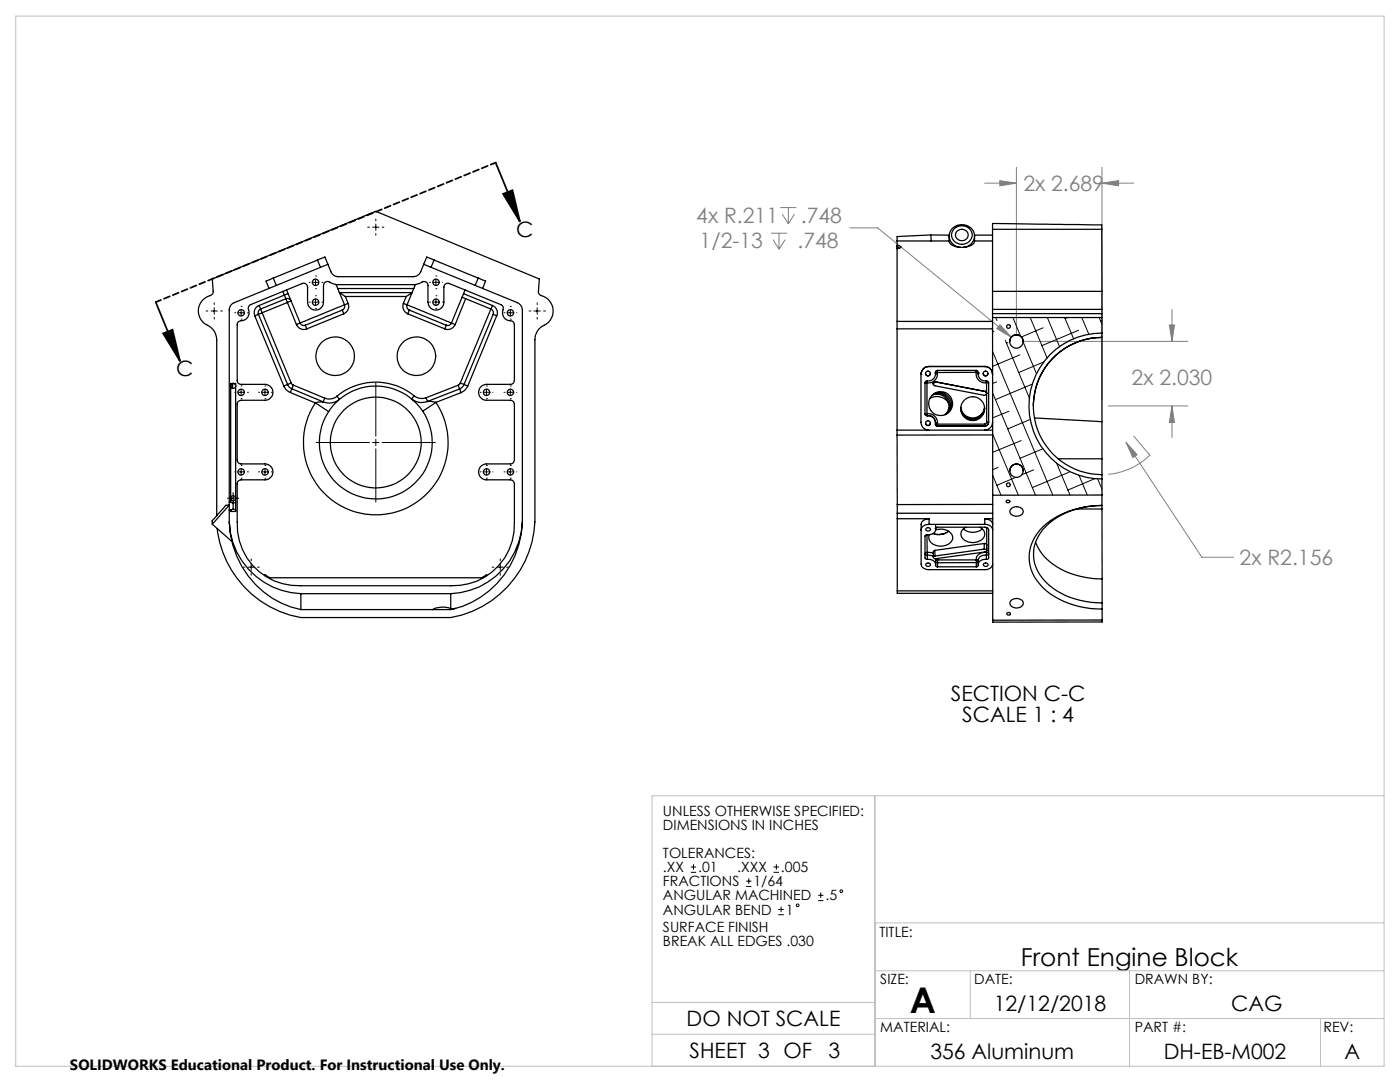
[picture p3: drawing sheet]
<svg xmlns="http://www.w3.org/2000/svg" width="279mm" height="216mm" viewBox="0 0 279 216" stroke-linecap="round" stroke-linejoin="round" font-family="sans-serif">
<g fill="none" stroke="#808080" stroke-width=".2">
<path d="M196.5 36.5h6.3M199.5 36.1l3.3 .4-3.3 .6zM202.8 33.4v33.5M219.9 33.4v46.3M219.9 36.5h6.4M219.9 36.5l3.3-.4v1zM153.9 46.5h3.2M154.3 47.8l1.2 1.9M155.5 46.5v3.2M155.7 41.4h3.2M156.1 42.7l1.2 2M156.7 47.8l-1.2 1.9"/>
<path d="M157.3 41.4v3.3M158.5 42.7l-1.2 2M169.6 45.5h5.6l26.6 21.8M199.6 64.8l2.2 2.5-2.9-1.7zM204.1 68.1h33M233.4 64.8h1l-.5 3.3zM233.9 61.8v6.3M221.2 81h15.9M224.7 88.3l15.2 22.9h6.3M224.7 88.3l2.2 2.4-.8 .6zM226.2 87l3.3 3.8a13.6 13.6 0 0 1-8.3 3.9M233.9 81v6.3"/>
<path d="M233.9 81l.5 3.3h-1z"/>
</g>
<g fill="none" stroke="#000" stroke-width=".2">
<path d="M61.7 56.3h.1M62.3 56.3h1.3M63 59h.1M63 55.1h.1M63 57.6h.1M63 55.7v1.3M63 59.7v1.2M64.2 56.3h.1M73.4 45.3h.3M74.4 45.3h1.2M75 43.7v.4M75 44.7v1.3"/>
<path d="M75 46.6v.4M76.3 45.3h.3M85.7 56.3h.1M86.4 56.3h1.2M87 59h.1M87 55.1h.1M87 57.6h.1M87 55.7v1.3M87 59.7v1.2M88.3 56.3h.1M41.1 62.1h.4M42.1 62.1h1.3"/>
<path d="M42.8 60.4v.4M42.8 61.4v1.3M42.8 63.3v.4M44 62.1h.4M46.8 62.4h.1M46.8 78.3h.1M47.5 78.3h1.3M47.5 62.4h1.3M48.1 61.1h.1M48.1 63.7h.1M48.1 77h.1M48.1 79.6h.1"/>
<path d="M48.1 61.8v1.2M48.1 77.6v1.3M49.4 62.4h.1M49.4 78.3h.1M51.6 78.3h.1M52.2 78.3h1.3M52.9 77h.1M52.9 79.6h.1M52.9 77.6v1.3M54.2 78.3h.1M61.7 60.3h.1M62.3 60.3h1.3"/>
<path d="M63 61.6h.1M64.2 60.3h.1M75 76.4v10.6M85.7 60.3h.1M86.4 60.3h1.2M87 61.6h.1M88.3 60.3h.1M95.8 78.3h.1M96.4 78.3h1.3M97.1 77h.1M97.1 79.6h.1M97.1 77.6v1.3"/>
<path d="M98.4 78.3h.1M100.6 62.4h.1M100.6 78.3h.1M101.2 78.3h1.3M101.2 62.4h1.3M101.8 61.1h.1M101.8 63.7h.1M101.8 77h.1M101.8 79.6h.1M101.8 61.8v1.2M101.8 77.6v1.3M103.1 78.3h.1"/>
<path d="M103.1 62.4h.1M105.6 62.1h.3M106.6 62.1h1.2M107.2 60.4v.4M107.2 61.4v1.3M107.2 63.3v.4M108.5 62.1h.4M45.4 99.4h2.3M46.5 98.3v2.2M46.8 94.2h.1M47.5 94.2h1.3M48.1 92.9h.1"/>
<path d="M48.1 95.4h.1M48.1 93.5v1.3M49.4 94.2h.1M51.6 94.2h.1M52.2 94.2h1.3M52.9 92.9h.1M52.9 95.4h.1M52.9 93.5v1.3M54.2 94.2h.1M63.1 88.3h10.6M74.4 88.3h1.2M75 87.7v1.2"/>
<path d="M75 89.6v10.6M76.3 88.3h10.6M95.8 94.2h.1M96.4 94.2h1.3M97.1 92.9h.1M97.1 95.4h.1M97.1 93.5v1.3M98.4 94.2h.1M100.6 94.2h.1M101.2 94.2h1.3M101.8 92.9h.1M101.8 95.4h.1"/>
<path d="M101.8 93.5v1.3M103.1 94.2h.1M48.5 113.2h.4M49.5 113.2h1.3M50.1 111.5v.4M50.1 112.5v1.3M50.1 114.4v.4M51.4 113.2h.4M98.2 113.2h.4M99.2 113.2h1.3M99.8 111.5v.4M99.8 112.5v1.3"/>
<path d="M99.8 114.4v.4M101.1 113.2h.4M137.9 174.1h1M137.9 173h1M138.4 172.4v1.1M148.9 176.9h1.1M148.9 175.8h1.1M149.4 175.3v1.1M154.4 174.1h1.1M154.4 173h1.1M154.9 172.4v1.1M163.3 179.7h1"/>
<path d="M163.3 178.6h1M163.8 178.1v1.1M155.3 182.5h1.1M155.3 181.5h1.1M155.9 180.9v1.1"/>
<circle cx="167.9" cy="177.8" r=".27"/>
<circle cx="159.2" cy="180.6" r=".27"/>
</g>
<path d="M98.9 32.5l4.9 11.7M100.4 38.7l1.9-.7 1.5 6.2zM31.1 60.3l4.8 11.7M32.6 66.5l1.8-.7 1.5 6.2z" fill="none" stroke="#000" stroke-width=".35"/>
<path d="M98.9 32.4l-67.8 27.9" fill="none" stroke="#000" stroke-width=".35" stroke-dasharray="1.3 .6" stroke-dashoffset=".2"/>
<path d="M3.1 3.2h273.1v209.6h-273.1zM174.6 158.8v54M276.2 158.8h-146.1v54M174.6 193.7h101.6M174.6 184.2h101.6M193.6 193.7v9.5M225.4 193.7v19.1M130.1 200h44.5M130.1 206.4h44.5M174.6 203.2h101.6M263.5 203.2v9.6" fill="none" stroke="#c0c0c0" stroke-width=".2"/>
<path d="M100.4 38.7l1.9-.7 1.5 6.2zM32.6 66.5l1.8-.7 1.5 6.2z" fill="#000"/>
<path d="M233.4 64.8h1l-.5 3.3zM233.9 81l.5 3.3h-1zM199.5 36.1l3.3 .4-3.3 .6zM219.9 36.5l3.3-.4v1zM224.7 88.3l1.4 3 .8-.6zM199.6 64.8l-.7 .8 2.9 1.7z" fill="#808080"/>
<g fill="none" stroke="#000" stroke-width=".25">
<path d="M54.5 55.5l-1.4 .6 .6 1.5M54.5 55.5l.6 1.5M56.4 58.1l.4 .8M56.8 58.9l.2 .7M56.8 58.9l-5.1 2.1M57 59.6a.71 .71 0 0 1 1 .5l-.6 .3M57 59.6l.4 .8M57 59.6l-5 2.1M57.2 57.9l2.7 6.6M57.5 58.6l-.7 .3M63.4 51.9l1.4-.6 .6 1.4M63.4 51.9l.6 1.4"/>
<path d="M63.4 51.9l-8.9 3.6M65.4 52.7l-18.7 7.7a1.54 1.54 0 0 0-.9 1.5v38.3M65.4 52.7l.6 1.5a1.58 1.58 0 0 0 1.5 1h15a1.69 1.69 0 0 0 1.5-1l.6-1.5M67.1 56.8l1.7 4M67.4 57.6h15.2M68.9 59.2l-1.2-.8h14.5l-1.1 .8M68.9 59.2l.6 1.3M68.9 59.2h12.2M81.1 59.2l-.6 1.3M82.9 56.8l-1.7 4M84.6 52.7l18.7 7.7a1.69 1.69 0 0 1 .9 1.5v42.3M86.6 51.9l-1.4-.6-.6 1.4"/>
<path d="M86.6 51.9l-.6 1.4M86.6 51.9l8.8 3.6M92.2 59.3l5.8 2.4M92.5 58.6l5.8 2.4M92.8 57.9l-2.7 6.6M92.9 59.6l-2.1 5.2M95.4 55.5l1.5 .6-.6 1.5M95.4 55.5l-.6 1.5M179 49l.8 .2-.1 .3-.7 .1M179 49.3l.5 .3M179 47.2v.9M179 48.1v16"/>
<path d="M179 48.1h10.4M185.7 46.9l-6.7 .3M185.7 46.9l.1 1.2M185.7 46.9h3.7M189.4 48.1a2.01 2.01 0 0 0 2.2 1.3M189.4 47.1v1M190.4 45.6a2.04 2.04 0 0 1 2.5-.4 2.04 2.04 0 0 1 1 2.2 2.04 2.04 0 0 1-2.5 1.3 2.04 2.04 0 0 1-1.4-2.4zM191 46.1a1.2 1.2 0 0 1 1.9 0 1.2 1.2 0 0 1-.4 1.8 1.19 1.19 0 0 1-1.5-.3 1.19 1.19 0 0 1 0-1.5zM191.6 49.4h.7M191.6 49.4a2.28 2.28 0 0 1-2.2-2.5 2.28 2.28 0 0 1 2.5-2.1 2.28 2.28 0 0 1 2.6 2.1 2.28 2.28 0 0 1-2.2 2.5M194.5 48.1a1.77 1.77 0 0 1-1.8 1.2l-.4 .1M194.5 47.1v1"/>
<path d="M194.5 46.9h3.6M194.5 48.1h3.6M198.1 58.1v3.6M198.1 58.1h21.8M198.1 45.8v12.3M198.1 45.8h21.8M219.9 44.9l-21.8-.3v1.2M219.9 44.9v.9M219.9 45.8v12.3M219.9 58.1v3.6M46.4 76.5v1M49.7 61.1l.3-.3 10.3-4.2a.79 .79 0 0 1 1.1 .7v3a1.59 1.59 0 0 0 1.6 1.6 1.59 1.59 0 0 0 1.6-1.6v-3.3a.9 .9 0 0 1 .6-.8 .9 .9 0 0 1 1 .3l1.1 .3h15.4l.7-.1a2.47 2.47 0 0 1 1.6-.4l.4 .5v3.5a1.59 1.59 0 0 0 1.6 1.6 1.59 1.59 0 0 0 1.6-1.6v-3a.79 .79 0 0 1 1.1-.7l10.2 4.2a.91 .91 0 0 1 .4 1.4 1.67 1.67 0 0 0 1.9 1.9l.3 .2 .2 .5v11.1a.78 .78 0 0 1-.9 .8h-4.7a1.59 1.59 0 0 0-1.6 1.6 1.59 1.59 0 0 0 1.6 1.6h4.7a.85 .85 0 0 1 .9 .8v11.1a.78 .78 0 0 1-.9 .8h-4.7a1.59 1.59 0 0 0-1.6 1.6 1.59 1.59 0 0 0 1.6 1.5h4.7a.85 .85 0 0 1 .9 .9v7.6a12.2 12.2 0 0 1-12.7 12.7h-30a12.2 12.2 0 0 1-12.7-12.7v-7.6a.78 .78 0 0 1 .8-.9h4.8a1.59 1.59 0 0 0 1.6-1.5 1.59 1.59 0 0 0-1.6-1.6h-4.8a.73 .73 0 0 1-.8-.8v-11.1a.78 .78 0 0 1 .8-.8h4.8a1.59 1.59 0 0 0 1.6-1.6 1.59 1.59 0 0 0-1.6-1.6h-4.8a.73 .73 0 0 1-.8-.8v-11.1a.9 .9 0 0 1 1.2-.8 1.73 1.73 0 0 0 1-2.5z"/>
<path d="M50.8 63l5.9 14M51.6 62.7l-.8 .3M51.6 62.7l5.8 14M51.7 61a1.54 1.54 0 0 0-.9 2M51.7 61l.3 .7M52 61.7a.84 .84 0 0 0-.4 1M52 61.7l.3 .7M52.3 62.4l-.7 .3M52.3 62.4l5.8 14M56.7 77a2.39 2.39 0 0 0 1.2 1.3M57.4 60.4l1.8 4.4M57.4 60.4l-5.1 2"/>
<path d="M57.4 76.7l-.7 .3M57.4 76.7l.3 .6 .5 .3M57.9 78.3l5 2.1M58.1 76.4l-.7 .3M58.1 76.4l.4 .4M58.2 77.6l-.3 .7M58.2 77.6l6.3 2.6M58.5 76.8l-.3 .8M58.5 76.8l6.3 2.6M59.2 64.8a1.59 1.59 0 0 0 2 .8M59.9 64.5a.78 .78 0 0 0 1 .4M59.9 64.5l-.7 .3"/>
<path d="M60.9 64.9l.3 .7M64.8 79.4l-.3 .8M67.2 79.1l.6 .6a3.1 3.1 0 0 1-3.3 .5M67.2 79.1a2.41 2.41 0 0 1-2.4 .3M68.3 61.9l-7.4 3M68.3 61.9l.3 .7M68.6 62.6l-7.4 3M68.8 60.8l-8.9 3.7M68.8 60.8a.86 .86 0 0 1-.5 1.1M69.5 60.5l-.7 .3M69.5 60.5a1.62 1.62 0 0 1-.9 2.1M80.5 60.5l.7 .3"/>
<path d="M80.5 60.5a1.6 1.6 0 0 0 .9 2.1M81.2 60.8l8.9 3.7M81.2 60.8a.81 .81 0 0 0 .5 1.1M81.4 62.6l7.4 3M81.7 61.9l7.4 3M81.7 61.9l-.3 .7M82.7 79l-.6 .6a3.1 3.1 0 0 0 3.2 .5M82.7 79a12 12 0 0 0-15.5 .1M82.7 79a2.51 2.51 0 0 0 2.3 .4M85 79.4l.3 .7M89.1 64.9l-.3 .7M90.1 64.5a.78 .78 0 0 1-1 .4"/>
<path d="M90.1 64.5l.7 .3M90.8 64.8a1.59 1.59 0 0 1-2 .8M91.4 76.9l.3 .7M91.4 76.9l-6.4 2.5M91.7 77.6l.3 .8M91.7 77.6l-6.4 2.5M91.9 76.4l-.5 .5M91.9 76.4l.7 .3M92 78.4l-5 1.9M92.6 76.7l.7 .3M92.6 76.7l-.5 .7-.4 .2M93.3 77a2.43 2.43 0 0 1-1.3 1.4"/>
<path d="M98 61.7a.82 .82 0 0 1 .4 1M98 61.7l-6.1 14.7M98.3 61a1.57 1.57 0 0 1 .8 2M98.3 61l-.3 .7M98.4 62.7l.7 .3M98.4 62.7l-5.8 14M99.1 63l-5.8 14M179 64.1v1.5M179 65.6h19.1M179 65.6v20.2M179 64.1h19.1M183.8 74.7v9.5a1.57 1.57 0 0 0 1.6 1.6"/>
<path d="M183.8 74.7h.1M184.6 76.4h.4M184.6 76.4v6.1M184.7 74.5a.48 .48 0 0 0 .5 .5 .48 .48 0 0 0 .5-.5M185 76.4v6.1M185.1 76a.37 .37 0 0 0-.5 .4M185.1 76l-.1 .4M185.4 73.1a1.57 1.57 0 0 0-1.6 1.6M185.4 73.1h.1M185.4 73.1h11.1M185.6 79.5a2.74 2.74 0 0 1 3.7 .9M186.1 78.8a2.36 2.36 0 0 1 2.9 .9 2.36 2.36 0 0 1-.4 3"/>
<path d="M186.2 78.7a2.36 2.36 0 0 1 3 .9 2.36 2.36 0 0 1-.4 3.1M186.2 76.6h.1M186.3 78.6a2.37 2.37 0 0 1 3.2 .8 2.37 2.37 0 0 1-.6 3.2M186.7 74.6h.1M186.7 74.4a1.48 1.48 0 0 1-1.6 1.6M186.7 74.4h.1M186.7 74.3v.3M186.7 76.2h-.3l-.2 .4M186.7 76.2a.4 .4 0 0 0-.5 .3 .4 .4 0 0 0 .3 .5l9.9 1.9a.39 .39 0 0 0 .5-.3 .39 .39 0 0 0-.3-.5M186.7 76.2h.1M186.7 76.2l9.9 1.9M187.1 73.9a.37 .37 0 0 0-.4 .5"/>
<path d="M187.1 74.3a1.86 1.86 0 0 1-2.1 2.1M187.1 74.3l-.4 .1M187.1 73.9v.4M187.1 73.9h7.7M194.8 73.9a.37 .37 0 0 1 .4 .5M194.8 74.3a1.82 1.82 0 0 0 2.1 2.1M194.8 74.3l.4 .1M194.8 73.9v.4M194.8 74.3h-7.7M195.2 74.6h.1M195.2 74.4a1.44 1.44 0 0 0 1.7 1.6M195.2 74.4h.1"/>
<path d="M195.2 74.4v.2M195.2 74.3v.1M196.2 74.5a.48 .48 0 0 0 .5 .5 .48 .48 0 0 0 .5-.5M196.5 73.1a1.57 1.57 0 0 1 1.6 1.6M196.5 73.1h.1M196.6 78.1l.2 .1 .1 .3M196.6 78.1h.1M196.9 76l.3 .1 .1 .3M196.9 76v.4M196.9 78.5h.1M196.9 76.4h.4M196.9 76.4v7.8"/>
<path d="M197.3 76.4v7.8M198.1 61.7v.9M198.1 63.4h21.8M198.1 63.4v35.4M198.1 62.6h21.8M198.1 62.6v.8M198.1 61.7h21.8M201.5 68.2a1.34 1.34 0 0 1 1.3-1.4 1.34 1.34 0 0 1 1.4 1.4M219.9 66.5a14.6 14.6 0 0 0-14.5 14.5 14.6 14.6 0 0 0 14.5 14.6M219.9 67.3a13.7 13.7 0 0 0-13.7 13.7 13.7 13.7 0 0 0 13.7 13.7M219.9 66.5v.8M219.9 67.3a13.7 13.7 0 0 0-13.7 13.7"/>
<path d="M219.9 61.7v.9M219.9 62.6v3.9M219.9 67.3v16.8M62.9 80.4l2.7 1.7M64.5 80.2l-1.6 .2M85.3 80.1l1.7 .2M87 80.3l-2.7 1.8M87 80.3a14.4 14.4 0 0 1-11.9 22.4 14.4 14.4 0 0 1-12.2-22.3M179 85.8v1M179 86.8l.1 13.9M184.6 82.5a.37 .37 0 0 0 .5 .4M184.6 82.5h.4"/>
<path d="M184.7 84.4a.48 .48 0 0 0 .5 .5 .48 .48 0 0 0 .5-.5M185 82.5a1.82 1.82 0 0 1 2.1 2.1M185 82.5l.1 .4M185.1 82.9a1.43 1.43 0 0 1 1.6 1.7M185.1 82.9h.1M185.1 82.9a1.37 1.37 0 0 1 1.6 1.4M186.7 84.3h.1M186.7 84.6l.1 .3 .3 .1M186.7 84.6h.4M187.1 85h.1M187.1 84.6v.4M187.1 85h9.4"/>
<path d="M187.1 84.6h9.4M191.7 81.5a2.38 2.38 0 0 0 2.4 2.2 2.38 2.38 0 0 0 2.4-2.2M191.8 81.3a2.38 2.38 0 0 0 2.3 2.1 2.38 2.38 0 0 0 2.4-2.1M196.5 85h.1M196.5 84.6v.4M196.5 81.4a2.39 2.39 0 0 1-2.4 2.2 2.39 2.39 0 0 1-2.4-2.2M196.6 85.8h1.5M196.9 84.2l-.2 .4h-.2M196.9 84.2h.4M197.3 84.2a.78 .78 0 0 1-.8 .8M198.1 84.2a1.63 1.63 0 0 1-1.6 1.6h-17.5M198.1 86.8h-19.1"/>
<path d="M198.1 98.8v25M201.5 93.9a1.32 1.32 0 0 1 1.4-1.3 1.32 1.32 0 0 1 1.3 1.3M206.4 83.4l13.5 .7M211.2 91.5h8.7M219.9 94.7v.9M219.9 91.5v3.2M219.9 84.1v7.4M219.9 95.6v5.3M219.9 98.8h-21.8M42.4 104.6l3.9 3.5M43.3 102.9v-35.1a3.3 3.3 0 0 0-2.3-3.1 3.2 3.2 0 0 1-1.3-3.4 3.2 3.2 0 0 1 2.5-2.5l.3-.5-.1-2.6 32.5-13.5 32.7 13.5-.1 2.4a.82 .82 0 0 0 .5 .9 3.2 3.2 0 0 1 2.4 3 3.2 3.2 0 0 1-2.2 3.1l-1 1-.3 .8-.1 .9v36.4a20.4 20.4 0 0 1-16.8 19h-30a20.3 20.3 0 0 1-16.6-17.8M45 100.9l.8-.1-3.4 3.8-.1-.7z"/>
<path d="M45.8 100.2v1.6M45.8 104.2a14.9 14.9 0 0 0 14.2 14.3M45.8 104.2a18.3 18.3 0 0 0 14.2 17.4M45.8 101.8h.2M45.8 100.2h.2M45.8 101.8v2.4M46 100.2l.5 .2M46 100.2v-23.7h1v25.6h-1v-.3M46.5 101.6l.5 .2M46.5 101.6l-.5 .2M46.5 100.4v1.2M47 100.2l-.5 .2"/>
<path d="M52.8 114.9l.1-.2 1 .6h42.2l1-.6 .1 .2M60 118.5h30M60 118.5v3.1M90 118.5v2.9M104.2 104.2a14.9 14.9 0 0 1-14.2 14.3M104.2 104.2a18.4 18.4 0 0 1-13.8 17.3M179.1 100.7v1.7M179.1 117.9v.5h19M179.1 103.5h6.3M179.1 102.4h19M179.1 102.4v15.5M179.1 117.9h19"/>
<path d="M184.9 112.4h.7a.39 .39 0 0 1-.4 .6 .39 .39 0 0 1-.3-.6zM184.9 105.4a.42 .42 0 0 1 .6-.1 .42 .42 0 0 1 .1 .6 .42 .42 0 0 1-.6 .1 .42 .42 0 0 1-.1-.6zM185 106.7v3.5M185 110.2a.3 .3 0 0 0-.4 .3 .3 .3 0 0 0 .5 .3M185 110.2l.1 .6M185 110.2l1.3 .2M185.1 111.6a1.32 1.32 0 0 1 1.7 1.4l.3 .1M185.1 110.8l1.2 .3M185.1 110.8v.8M185.4 104.6a1.38 1.38 0 0 0-1.6 1.2M185.4 103.5a1.45 1.45 0 0 0-1.6 1.1v7.9a1.38 1.38 0 0 0 1.6 1.2h11.1a1.38 1.38 0 0 0 1.6-1.2M185.4 104.6h11.1"/>
<path d="M185.4 103.5v1.1M186.6 109.8l-.3 .2v1.2M186.6 109.8v1.1M186.7 111.5v1.1M186.7 105.5l.3-.3h9.5a.63 .63 0 0 1 .8 .6v5.6l-.4 .2M186.7 105.5a1.27 1.27 0 0 1-1.7 1.2l-.4 .2v4.4l.1 .2 .4 .1M186.7 105.4v.1M186.7 105.7a2.62 2.62 0 0 1 3.4 1.4 2.08 2.08 0 0 1-2.5 1.9 1.85 1.85 0 0 1-2.1-2.3M186.7 112.1l.4 .2M186.7 104.8v.9M186.8 105.3l-.1 .1M187.1 111.7v.6"/>
<path d="M187.1 111.7l-.4 .2M187.1 113.1h7.7M187.1 111.7h7.7M187.1 111.4v.3M187.1 112.3v.8M188.7 106.4l-1 .2h-1.1M189.3 106a3.4 3.4 0 0 1-3.1 .5M192.3 105.5a2.88 2.88 0 0 0 3.7 0M192.8 105.2a1.46 1.46 0 0 0-1 1.5 1.46 1.46 0 0 0 1.2 1.3 2.67 2.67 0 0 0 3.5-1.1v-.3a1.64 1.64 0 0 0-1-1.4M194.8 111.7v.6M194.8 111.7l.4 .2M194.8 112.3v.8"/>
<path d="M194.8 112.3h-7.7M195.2 112.1l-.4 .2M196.3 112.5a.48 .48 0 0 1 .5-.2 .48 .48 0 0 1 .4 .5 .47 .47 0 0 1-.6 .2 .47 .47 0 0 1-.3-.5zM196.4 108.4l.5 .3M196.4 109.6a.31 .31 0 0 1 .5 .1 .31 .31 0 0 1-.3 .4l-9.9 1.4-.4-.2 .3-.4M196.4 108.4l-9.8 1.4M196.4 108.4v1.2M196.4 109.6l-9.8 1.3M196.5 104.6a1.38 1.38 0 0 1 1.6 1.2M196.5 103.5a1.53 1.53 0 0 1 1.6 1.1M196.5 103.5h1.6M196.5 103.5v1.1"/>
<path d="M196.9 111.6a1.35 1.35 0 0 0-1.7 1.4l-.4 .1M196.9 110.8a1.26 1.26 0 0 0-1.7 1v.8M196.9 110.8v.8M196.9 110.2a.31 .31 0 0 1 .4 .3 .31 .31 0 0 1-.4 .3M196.9 110.2a1.66 1.66 0 0 0-2.1 1.5M196.9 110.2v.6M196.9 105.3v4.9M198.1 100.6l-19 .1M201.7 101.6a1.48 1.48 0 0 1 2.5 .5 1.45 1.45 0 0 1-2.3 .6 .74 .74 0 0 1-.2-1.1zM201.7 119.9a1.5 1.5 0 0 1 2.5 .5 1.42 1.42 0 0 1-1.3 .9 1.42 1.42 0 0 1-1.4-.9zM206.7 108.2a11.9 11.9 0 0 0 8.9 6.8l2.1 .4 2.3 .1M215 101.6h4.9"/>
<path d="M219.9 100.9a16.8 16.8 0 0 0-12.4 4.9 8 8 0 0 0 .7 11.5 17.1 17.1 0 0 0 11.8 4.2M219.9 100.9a14.9 14.9 0 0 0-12.3 5.5 7.5 7.5 0 0 0 1.7 10.3 16 16 0 0 0 10.7 3.6M219.9 100.9v.7M219.9 101.6l.1 13.9M220 115.5v4.8M60 121.6h26.3M90 121.4a4.5 4.5 0 0 0-3.7 .2M90 121.4l.4 .1M90.4 121.5l-4.1 .1M90.9 121.4l-.4 .1M201 122.3a.33 .33 0 0 1 .5-.1 .33 .33 0 0 1 .1 .5 .33 .33 0 0 1-.5 0l-.2-.2zM220 120.3v1.2"/>
<path d="M220 123.7v.4h-21.9v-.3M220 123.7l-21.9 .1M220 121.5v2.2"/>
<circle cx="63" cy="56.3" r=".64"/>
<circle cx="87" cy="56.3" r=".64"/>
<circle cx="46.5" cy="77" r=".49"/>
<circle cx="48.1" cy="78.3" r=".64"/>
<circle cx="48.1" cy="62.4" r=".64"/>
<circle cx="52.9" cy="78.3" r=".64"/>
<circle cx="63" cy="60.3" r=".64"/>
<circle cx="66.9" cy="71.1" r="3.8"/>
<circle cx="83.1" cy="71.1" r="3.9"/>
<circle cx="87" cy="60.3" r=".64"/>
<circle cx="97.1" cy="78.3" r=".64"/>
<circle cx="101.9" cy="62.4" r=".64"/>
<circle cx="101.9" cy="78.3" r=".64"/>
<circle cx="185.2" cy="74.5" r=".48"/>
<circle cx="196.7" cy="74.5" r=".47"/>
<circle cx="201.3" cy="65.1" r=".37"/>
<circle cx="202.8" cy="68.1" r="1.34"/>
<circle cx="46.5" cy="99.4" r=".49"/>
<circle cx="48.1" cy="94.2" r=".64"/>
<circle cx="52.9" cy="94.2" r=".64"/>
<circle cx="75" cy="88.3" r="11.3"/>
<circle cx="75" cy="88.3" r="9.1"/>
<circle cx="97.1" cy="94.2" r=".64"/>
<circle cx="101.9" cy="94.2" r=".64"/>
<circle cx="185.2" cy="84.4" r=".47"/>
<circle cx="187.7" cy="80.6" r="2.38"/>
<circle cx="194.1" cy="81.5" r="2.38"/>
<circle cx="201.2" cy="96.7" r=".38"/>
<circle cx="202.9" cy="93.9" r="1.33"/>
<circle cx="201.2" cy="100.1" r=".33"/>
</g>
<g fill="none" stroke="#000" stroke-width=".2">
<path d="M198.1 70.1l12 28.7M198.1 78.4l8.6 20.4M198.4 66.1l-.3 .1M198.7 63.4l.3 .6M198.9 76.2l-.8 .3M200.6 67.9l4.9 11.6M201.2 68.4l-.4 .1M202.1 63.4l1.6 3.7M203.6 70.8l-5.5 2.3M204.2 68.2l2.7 6.4M205.6 63.4l3.4 8.1M206 76.7l-7.3 3"/>
<path d="M208.2 65.4l-4.4 1.8M208.4 72.2l-5.1 2.1M209 63.4l2.5 5.8M212.5 63.4l1.8 4.2M213.1 63.4l-.6 .2M215.3 65.9l-7.4 3.1M215.9 63.4l1.4 3.3M219.4 63.4l.5 1.3M219.9 64l-.3 .1M198.1 86.6l5.1 12.2M198.1 94.8l1.7 4M199.2 93.3l-1.1 .4"/>
<path d="M201.4 82.1l-3.3 1.3M202.7 95.3l-3.8 1.5M203.8 87.9l-5.7 2.4M205.6 83.7l-4.5 1.9M206.3 93.8l-2.4 .9M208.2 89.5l-4.6 1.9M210.9 92.4l2.6 6.4M213.4 94.2l-7.4 3.1M215.3 94.8l1.7 4M218.6 95.5l-5.5 2.3M219 95.5l.9 2.1"/>
</g>
<text font-size="7.1" x="181.6" y="202">A</text>
<text font-size="4.9" x="203.7" y="192.8">Front Engine Block</text>
<g font-size="4.2" fill="#808080">
<text x="204.2" y="38.1">2x 2.689</text>
<text x="139" y="44.5">4x R.211</text>
<text x="159.8" y="44.5">.748</text>
<text x="139.6" y="49.6">1/2-13</text>
<text x="159.2" y="49.6">.748</text>
<text x="225.8" y="76.8">2x 2.030</text>
<text x="247.4" y="112.8">2x R2.156</text>
</g>
<g font-size="4.2">
<text x="103" y="47.3">C</text>
<text x="35.2" y="75.1">C</text>
<text x="189.8" y="139.9">SECTION C-C</text>
<text x="192" y="144.1">SCALE 1 : 4</text>
<text x="198.3" y="201.7">12/12/2018</text>
<text x="245.7" y="201.7">CAG</text>
<text x="137" y="204.7">DO NOT SCALE</text>
<text x="137.6" y="211.1">SHEET 3 OF</text>
<text x="165.4" y="211.1">3</text>
<text x="185.7" y="211.2">356 Aluminum</text>
<text x="232.2" y="211.2">DH-EB-M002</text>
<text x="268.3" y="211.2">A</text>
</g>
<text font-size="3" x="14" y="213.5">SOLIDWORKS Educational Product. For Instructional Use Only.</text>
<g font-size="2.8">
<text x="132.3" y="162.7">UNLESS OTHERWISE SPECIFIED:</text>
<text x="132.3" y="165.6">DIMENSIONS IN INCHES</text>
<text x="132.3" y="171.2">TOLERANCES:</text>
<text x="132.3" y="176.9">FRACTIONS</text>
<text x="132.3" y="179.7">ANGULAR MACHINED</text>
<text x="132.3" y="174">.XX</text>
<text x="139.3" y="174">.01</text>
<text x="147.1" y="174">.XXX</text>
<text x="150.4" y="176.9">1/64</text>
<text x="155.9" y="174">.005</text>
<text x="164.7" y="179.7">.5</text>
<text x="132.3" y="182.5">ANGULAR BEND</text>
<text x="132.3" y="186">SURFACE FINISH</text>
<text x="156.8" y="182.5">1</text>
<text x="132.3" y="188.8">BREAK ALL EDGES .030</text>
<text x="175.5" y="186.9">TITLE:</text>
<text x="175.7" y="196.4">SIZE:</text>
<text x="194.4" y="196.4">DATE:</text>
<text x="226.5" y="196.4">DRAWN BY:</text>
<text x="175.7" y="206">MATERIAL:</text>
<text x="226.5" y="206">PART #:</text>
<text x="264.1" y="206">REV:</text>
</g>
</svg>
